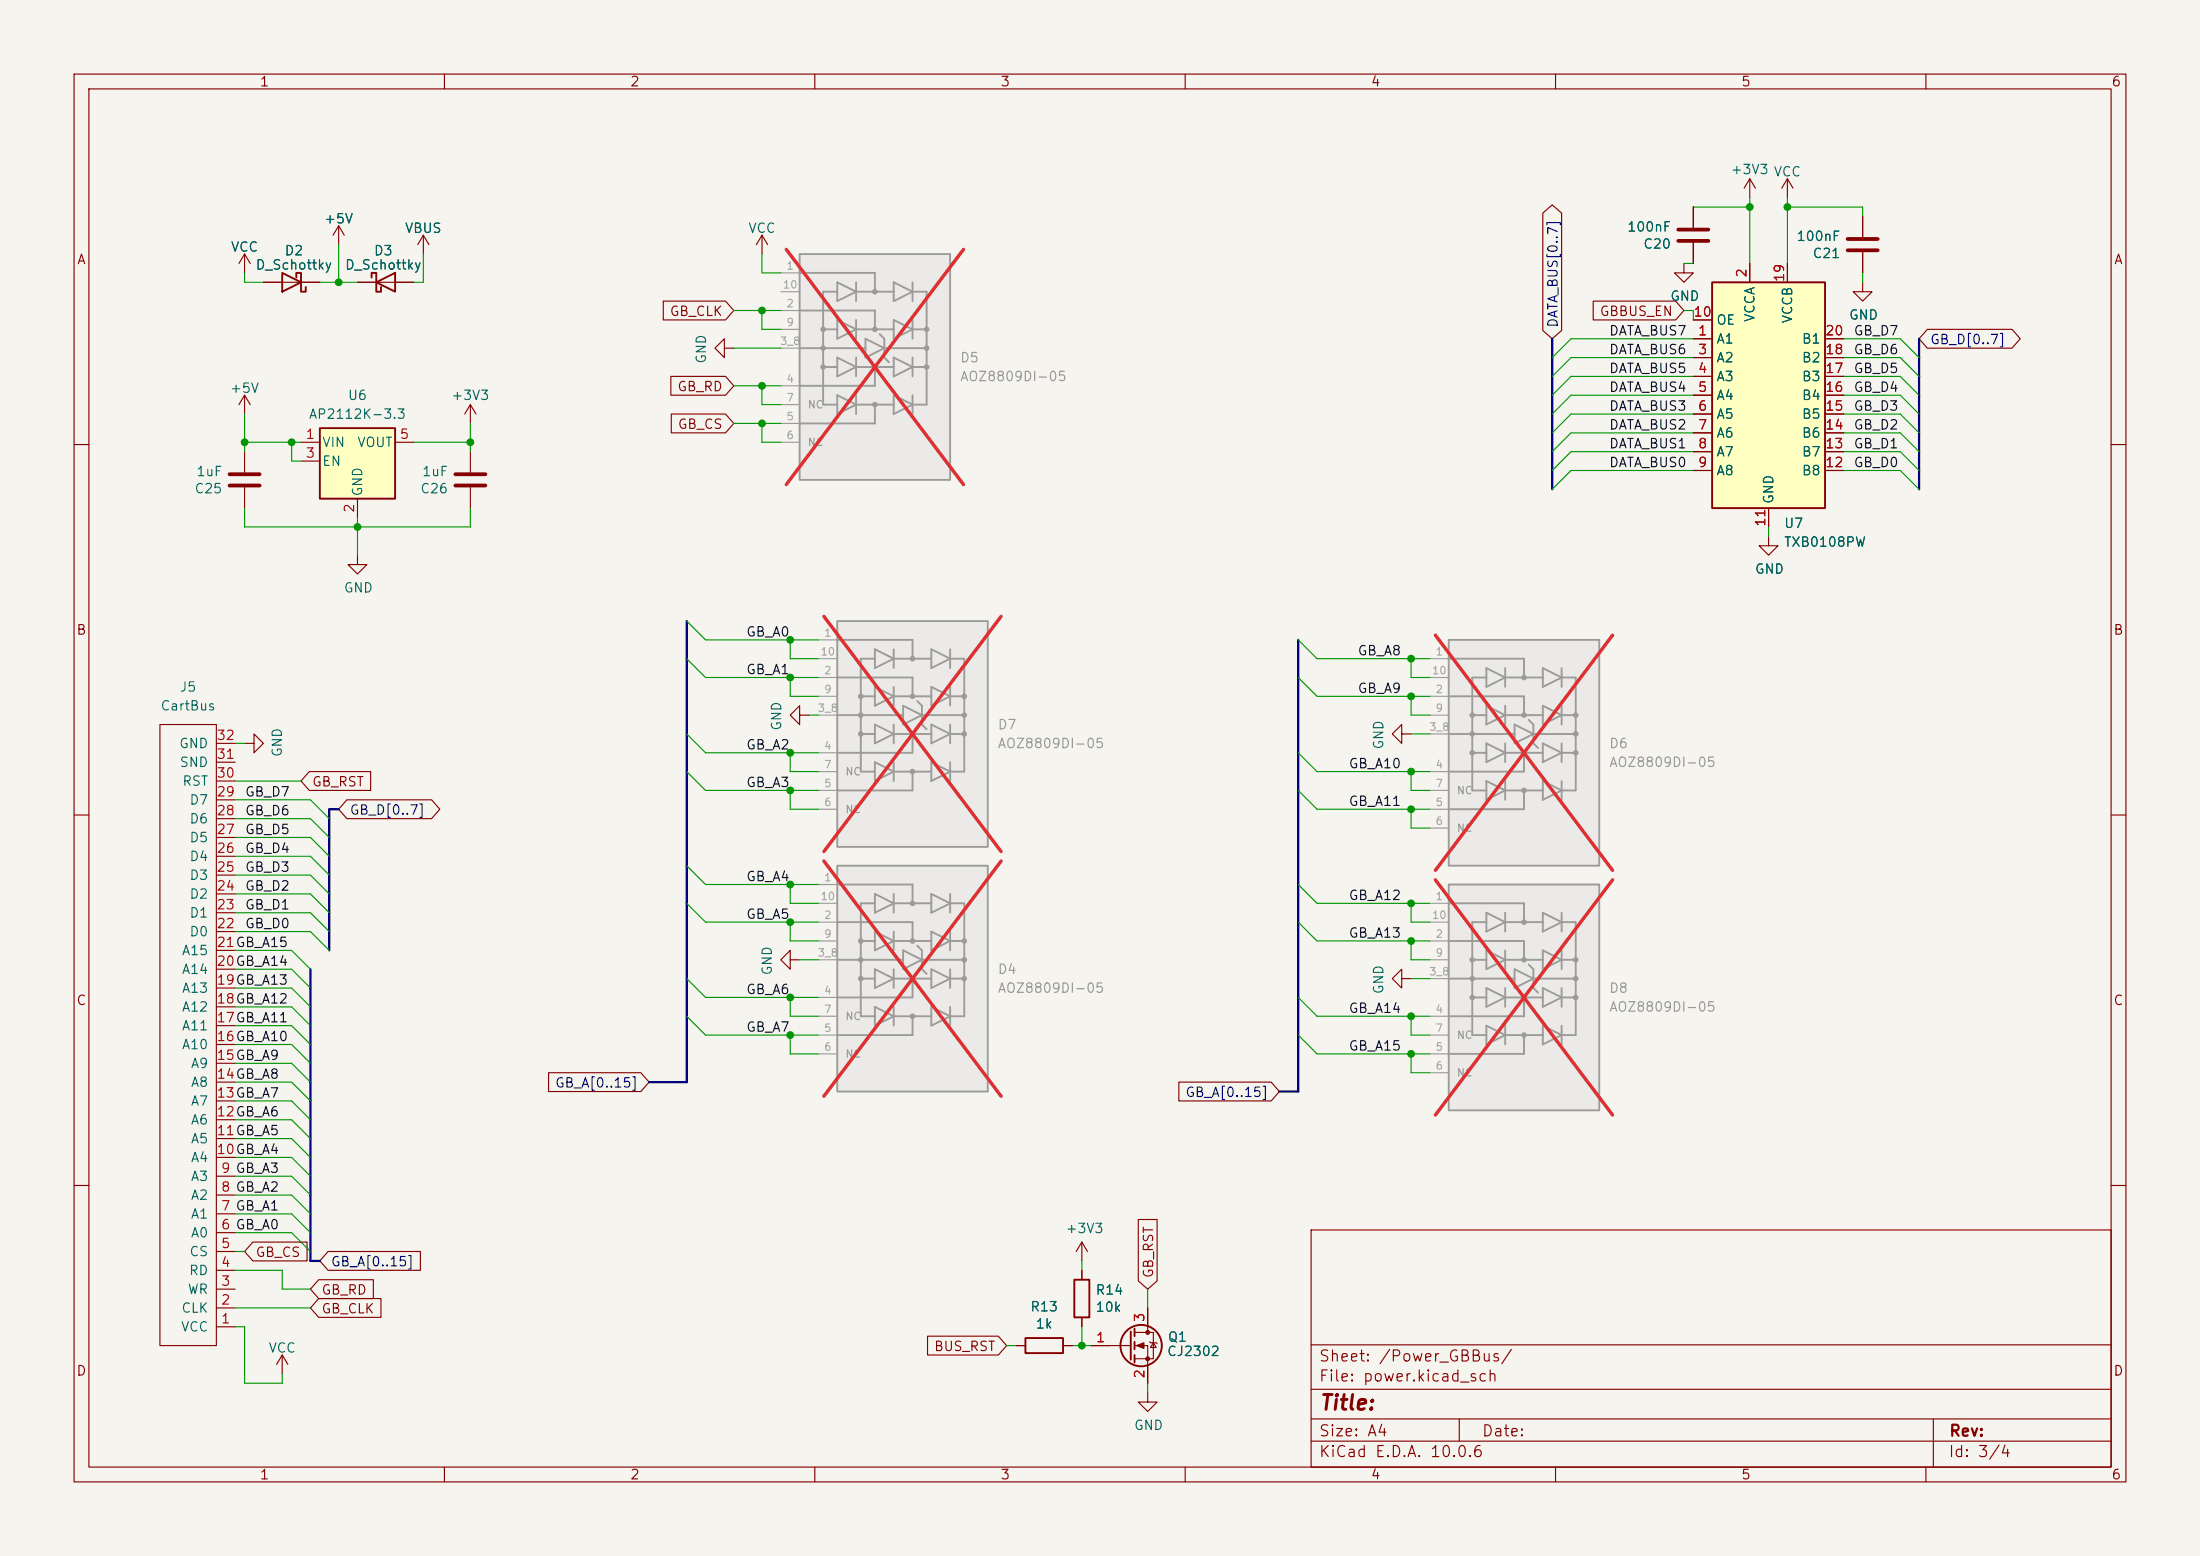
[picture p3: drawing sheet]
<svg xmlns="http://www.w3.org/2000/svg" width="297mm" height="210mm" viewBox="0 0 297 210" stroke-linecap="round" stroke-linejoin="round" font-family="sans-serif">
<path d="M0 0h297v210h-297z" fill="#f5f4ef" stroke="#f5f4ef" stroke-width=".14"/>
<g fill="none" stroke="#840000" stroke-width=".15">
<path d="M10 10h277v190h-277zM12 12h273v186h-273zM60 10v2M110 10v2M160 10v2M210 10v2M260 10v2M10 60h2M285 60h2M10 110h2M285 110h2M10 160h2"/>
<path d="M177 166h108v32h-108zM285 160h2M60 198v2M110 198v2M160 198v2M177 194.5h108M177 191.5h108M177 187.5h108M177 181.5h108M197 191.5v3M210 198v2M260 198v2"/>
<path d="M261 191.5v6.5"/>
</g>
<path d="M113 83.8h20.3v30.5h-20.3z" fill="#ebeae8"/>
<g fill="none" stroke="#9c9b98" stroke-width=".25">
<path d="M113 83.8h20.3v30.5h-20.3zM113 86.4h10.2v2.5M113 91.4h10.2v2.6M113 96.5h8.9M116.2 99.1h1.9M116.2 94h1.9M118.1 88.9h-1.9v15.2h1.9M118.1 87.6l2.5 1.3-2.5 1.3zM118.1 92.7l2.5 1.3-2.5 1.3zM118.1 97.8l2.5 1.3-2.5 1.2zM120.6 88.9h5.1M120.6 99.1h5.1"/>
<path d="M120.6 94h5.1M120.6 87.6v2.6M120.6 92.7v2.6M120.6 97.8v2.5M121.9 95.3l2.6 1.2-2.6 1.3zM123.2 99.1v2.5h-10.2M123.8 94.6l.7 .7v2.5l.6 .6M124.5 96.5h5.7M125.7 87.6l2.6 1.3-2.6 1.3zM125.7 92.7l2.6 1.3-2.6 1.3zM125.7 97.8l2.6 1.3-2.6 1.2zM128.3 88.9h1.9v15.2h-1.9"/>
<path d="M128.3 99.1h1.9M128.3 94h1.9M128.3 87.6v2.6M128.3 92.7v2.6M128.3 97.8v2.5M118.1 102.9l2.5 1.2-2.5 1.3zM120.6 104.1h5.1M120.6 102.9v2.5M123.2 104.1v2.6h-10.2M125.7 102.9l2.6 1.2-2.6 1.3zM128.3 102.9v2.5"/>
</g>
<g fill="none" stroke="#9c9b98" stroke-width=".38">
<circle cx="116.2" cy="94" r=".19"/>
<circle cx="116.2" cy="99.1" r=".19"/>
<circle cx="116.2" cy="96.5" r=".19"/>
<circle cx="123.2" cy="94" r=".19"/>
<circle cx="123.2" cy="99.1" r=".19"/>
<circle cx="123.2" cy="88.9" r=".19"/>
<circle cx="130.2" cy="99.1" r=".19"/>
<circle cx="130.2" cy="94" r=".19"/>
<circle cx="130.2" cy="96.5" r=".19"/>
<circle cx="123.2" cy="104.1" r=".19"/>
</g>
<path d="M110.5 86.4h2.5M110.5 91.4h2.5M110.5 96.5h2.5M110.5 94h2.5M110.5 88.9h2.5M110.5 101.6h2.5M110.5 106.7h2.5M110.5 109.2h2.5M110.5 104.1h2.5" fill="none" stroke="#9c9b98" stroke-width=".15"/>
<path d="M111.2 83.2l24 31.7M135.2 83.2l-24 31.7" fill="none" stroke="#e12e31" stroke-width=".46"/>
<path d="M241.3 24.1l-.8 1.3M241.3 24.1l.8 1.3M241.3 24.1v2.6M238.8 72.4v1.3h1.2l-1.2 1.2-1.3-1.2h1.3M189.2 132.1v-1.3l-1.2 1.3 1.2 1.3v-1.3h1.3" fill="none" stroke="#840000" stroke-width=".15"/>
<path d="M231.1 38.1h15.3v30.5h-15.3z" fill="#ffffc2"/>
<path d="M38.1 36.8l2.5 1.3-2.5 1.3zM40 37.5v-.7h.6v2.6h.7v-.7M231.1 38.1h15.3v30.5h-15.3z" fill="none" stroke="#840000" stroke-width=".25"/>
<g fill="none" stroke="#840000" stroke-width=".15">
<path d="M33 34.3v2.5M33 34.3l-.7 1.3M33 34.3l.8 1.3M35.6 38.1h7.6M236.2 35.6v2.5M241.3 35.6v2.5M228.6 45.7h2.5M228.6 48.3h2.5M228.6 50.8h2.5M228.6 53.3h2.5M228.6 55.9h2.5M228.6 58.4h2.5"/>
<path d="M228.6 43.2h2.5M246.4 45.7h2.5M246.4 48.3h2.5M246.4 50.8h2.5M246.4 53.3h2.5M246.4 55.9h2.5M246.4 58.4h2.5M33 61v2.8M33 65.8v2.8M228.6 61h2.5M228.6 63.5h2.5M238.8 68.6v2.5"/>
<path d="M246.4 61h2.5M246.4 63.5h2.5M21.6 97.8h7.6v83.8h-7.6zM29.2 118.1h2.5M29.2 115.6h2.5M29.2 113h2.5M29.2 110.5h2.5M29.2 108h2.5M29.2 105.4h2.5M29.2 102.9h2.5M29.2 100.3h2.5M33 100.3h1.3v-1.2l1.3 1.2-1.3 1.3v-1.3"/>
<path d="M29.2 138.4h2.5M29.2 135.9h2.5M29.2 133.4h2.5M29.2 130.8h2.5M29.2 128.3h2.5M29.2 125.7h2.5M29.2 123.2h2.5M29.2 120.7h2.5M29.2 158.8h2.5M29.2 156.2h2.5M29.2 153.7h2.5M29.2 151.1h2.5"/>
<path d="M29.2 148.6h2.5M29.2 146.1h2.5M29.2 143.5h2.5M29.2 141h2.5M29.2 179.1h2.5M29.2 176.5h2.5M29.2 174h2.5M29.2 171.5h2.5M29.2 168.9h2.5M29.2 166.4h2.5M29.2 163.8h2.5M29.2 161.3h2.5"/>
</g>
<path d="M31 65.5h4.1M31 64h4.1" fill="none" stroke="#840000" stroke-width=".51"/>
<path d="M43.2 57.8h10.1v9.5h-10.1z" fill="#ffffc2"/>
<g fill="none" stroke="#840000" stroke-width=".25">
<path d="M43.2 57.8h10.1v9.5h-10.1zM145 172.7h2.1v5.1h-2.1zM152.7 179.7v3.8M153.2 179.3v1M138.4 180.6h5.1v2h-5.1zM153.2 181.1v1M153.2 182.9v1"/>
<circle cx="154.1" cy="181.6" r="2.79"/>
</g>
<g fill="none" stroke="#840000" stroke-width=".15">
<path d="M236.2 24.1l-.7 1.3M236.2 24.1l.8 1.3M236.2 24.1v2.6M251.5 38.1v1.3h1.2l-1.2 1.2-1.3-1.2h1.3M251.5 29.2v2.8M251.5 34v2.8M33 53.3l-.7 1.3M33 53.3l.8 1.3M33 53.3v2.6M40.6 59.7h2.6M53.3 59.7h2.6M63.5 54.6v2.6"/>
<path d="M63.5 54.6l-.8 1.3M63.5 54.6l.8 1.3M40.6 62.2h2.6M48.3 67.3v2.6M63.5 61v2.8M63.5 65.8v2.8M107.9 96.5v-1.2l-1.2 1.2 1.2 1.3v-1.3h1.3M189.2 99.1v-1.3l-1.2 1.3 1.2 1.2v-1.2h1.3M106.7 129.5v-1.2l-1.3 1.2 1.3 1.3v-1.3h1.2M146 167.6v2.6M146 171.5v1.2M146 177.8v1.3"/>
<path d="M146 167.6l-.7 1.3M146 167.6l.8 1.3M153.2 179.8h2.5v3.6h-2.5M154.9 176.5v3.3M38.1 182.9l-.8 1.3M38.1 182.9l.8 1.3M38.1 182.9v2.5M137.2 181.6h1.2M143.5 181.6h1.3M147.3 181.6h5.4M153.2 181.6h1.7v5.1M154.9 188v1.2h1.3l-1.3 1.3-1.2-1.3h1.2"/>
<path d="M155.2 181.1l.1 .1h.8l.1 .2M155.7 181.2l.4 .7h-.8z"/>
</g>
<path d="M249.4 33.8h4.1M249.4 32.3h4.1M61.5 65.5h4M61.5 64h4" fill="none" stroke="#840000" stroke-width=".51"/>
<g fill="#840000" stroke="#840000" stroke-width=".15">
<path d="M153.4 181.6l1-.4v.8z"/>
<circle cx="154.9" cy="179.8" r=".25"/>
<circle cx="154.9" cy="183.4" r=".25"/>
</g>
<path d="M113 116.8h20.3v30.5h-20.3z" fill="#ebeae8"/>
<g fill="none" stroke="#9c9b98" stroke-width=".25">
<path d="M113 116.8h20.3v30.5h-20.3zM113 119.4h10.2v2.5M113 124.5h10.2v2.5M113 129.5h8.9M116.2 132.1h1.9M116.2 127h1.9M118.1 121.9h-1.9v15.3h1.9M118.1 120.7l2.5 1.2-2.5 1.3zM118.1 125.7l2.5 1.3-2.5 1.3zM118.1 130.8l2.5 1.3-2.5 1.3zM118.1 135.9l2.5 1.3-2.5 1.2zM120.6 121.9h5.1"/>
<path d="M120.6 132.1h5.1M120.6 137.2h5.1M120.6 127h5.1M120.6 120.7v2.5M120.6 125.7v2.6M120.6 130.8v2.6M120.6 135.9v2.5M121.9 128.3l2.6 1.2-2.6 1.3zM123.2 132.1v2.5h-10.2M123.2 137.2v2.5h-10.2M123.8 127.6l.7 .7v2.5l.6 .6M124.5 129.5h5.7"/>
<path d="M125.7 120.7l2.6 1.2-2.6 1.3zM125.7 125.7l2.6 1.3-2.6 1.3zM125.7 130.8l2.6 1.3-2.6 1.3zM125.7 135.9l2.6 1.3-2.6 1.2zM128.3 121.9h1.9v15.3h-1.9M128.3 132.1h1.9M128.3 127h1.9M128.3 120.7v2.5M128.3 125.7v2.6M128.3 130.8v2.6M128.3 135.9v2.5"/>
</g>
<g fill="none" stroke="#9c9b98" stroke-width=".38">
<circle cx="116.2" cy="129.5" r=".19"/>
<circle cx="116.2" cy="127" r=".19"/>
<circle cx="116.2" cy="132.1" r=".19"/>
<circle cx="123.2" cy="121.9" r=".19"/>
<circle cx="123.2" cy="127" r=".19"/>
<circle cx="123.2" cy="132.1" r=".19"/>
<circle cx="123.2" cy="137.2" r=".19"/>
<circle cx="130.2" cy="129.5" r=".19"/>
<circle cx="130.2" cy="132.1" r=".19"/>
<circle cx="130.2" cy="127" r=".19"/>
</g>
<path d="M110.5 119.4h2.5M110.5 124.5h2.5M110.5 129.5h2.5M110.5 134.6h2.5M110.5 139.7h2.5M110.5 137.2h2.5M110.5 127h2.5M110.5 121.9h2.5M110.5 142.2h2.5" fill="none" stroke="#9c9b98" stroke-width=".15"/>
<path d="M111.2 116.2l24 31.7M135.2 116.2l-24 31.7" fill="none" stroke="#e12e31" stroke-width=".46"/>
<path d="M195.6 119.4h20.3v30.5h-20.3z" fill="#ebeae8"/>
<g fill="none" stroke="#9c9b98" stroke-width=".25">
<path d="M195.6 119.4h20.3v30.5h-20.3zM195.6 121.9h10.1v2.6M195.6 127h10.1v2.5M195.6 132.1h8.9M198.8 134.6h1.9M198.8 129.5h1.9M200.7 124.5h-1.9v15.2h1.9M200.7 123.2l2.5 1.3-2.5 1.2zM200.7 128.3l2.5 1.2-2.5 1.3zM200.7 133.4l2.5 1.2-2.5 1.3zM200.7 138.4l2.5 1.3-2.5 1.3zM203.2 124.5h5.1"/>
<path d="M203.2 134.6h5.1M203.2 139.7h5.1M203.2 129.5h5.1M203.2 123.2v2.5M203.2 128.3v2.5M203.2 133.4v2.5M203.2 138.4v2.6M204.5 130.8l2.5 1.3-2.5 1.3zM205.7 134.6v2.6h-10.1M205.7 139.7v2.5h-10.1M206.4 130.2l.6 .6v2.6l.6 .6M207 132.1h5.7"/>
<path d="M208.3 123.2l2.5 1.3-2.5 1.2zM208.3 128.3l2.5 1.2-2.5 1.3zM208.3 133.4l2.5 1.2-2.5 1.3zM208.3 138.4l2.5 1.3-2.5 1.3zM210.8 124.5h1.9v15.2h-1.9M210.8 134.6h1.9M210.8 129.5h1.9M210.8 123.2v2.5M210.8 128.3v2.5M210.8 133.4v2.5M210.8 138.4v2.6"/>
</g>
<g fill="none" stroke="#9c9b98" stroke-width=".38">
<circle cx="198.8" cy="132.1" r=".19"/>
<circle cx="198.8" cy="134.6" r=".19"/>
<circle cx="198.8" cy="129.5" r=".19"/>
<circle cx="205.7" cy="124.5" r=".19"/>
<circle cx="205.7" cy="129.5" r=".19"/>
<circle cx="205.7" cy="134.6" r=".19"/>
<circle cx="205.7" cy="139.7" r=".19"/>
<circle cx="212.7" cy="134.6" r=".19"/>
<circle cx="212.7" cy="129.5" r=".19"/>
<circle cx="212.7" cy="132.1" r=".19"/>
</g>
<path d="M193 121.9h2.6M193 127h2.6M193 132.1h2.6M193 137.2h2.6M193 139.7h2.6M193 129.5h2.6M193 124.5h2.6M193 142.2h2.6M193 144.8h2.6" fill="none" stroke="#9c9b98" stroke-width=".15"/>
<path d="M193.8 118.8l23.9 31.7M217.7 118.8l-23.9 31.7" fill="none" stroke="#e12e31" stroke-width=".46"/>
<path d="M195.6 86.4h20.3v30.4h-20.3z" fill="#ebeae8"/>
<g fill="none" stroke="#9c9b98" stroke-width=".25">
<path d="M195.6 86.4h20.3v30.4h-20.3zM195.6 88.9h10.1v2.5M195.6 94h10.1v2.5M195.6 99.1h8.9M198.8 96.5h1.9M200.7 91.4h-1.9v15.3h1.9M200.7 90.2l2.5 1.2-2.5 1.3zM200.7 95.3l2.5 1.2-2.5 1.3zM203.2 91.4h5.1M203.2 96.5h5.1M203.2 90.2v2.5M203.2 95.3v2.5"/>
<path d="M204.5 97.8l2.5 1.3-2.5 1.2zM206.4 97.2l.6 .6v2.5l.6 .7M207 99.1h5.7M208.3 90.2l2.5 1.2-2.5 1.3zM208.3 95.3l2.5 1.2-2.5 1.3zM210.8 91.4h1.9v15.3h-1.9M210.8 96.5h1.9M210.8 90.2v2.5M210.8 95.3v2.5M198.8 101.6h1.9M200.7 100.3l2.5 1.3-2.5 1.3zM200.7 105.4l2.5 1.3-2.5 1.3z"/>
<path d="M203.2 101.6h5.1M203.2 106.7h5.1M203.2 100.3v2.6M203.2 105.4v2.6M205.7 101.6v2.5h-10.1M205.7 106.7v2.5h-10.1M208.3 100.3l2.5 1.3-2.5 1.3zM208.3 105.4l2.5 1.3-2.5 1.3zM210.8 101.6h1.9M210.8 100.3v2.6M210.8 105.4v2.6"/>
</g>
<g fill="none" stroke="#9c9b98" stroke-width=".38">
<circle cx="198.8" cy="96.5" r=".19"/>
<circle cx="198.8" cy="99.1" r=".19"/>
<circle cx="205.7" cy="96.5" r=".19"/>
<circle cx="205.7" cy="91.4" r=".19"/>
<circle cx="212.7" cy="96.5" r=".19"/>
<circle cx="212.7" cy="99.1" r=".19"/>
<circle cx="198.8" cy="101.6" r=".19"/>
<circle cx="205.7" cy="106.7" r=".19"/>
<circle cx="205.7" cy="101.6" r=".19"/>
<circle cx="212.7" cy="101.6" r=".19"/>
</g>
<path d="M193 88.9h2.6M193 94h2.6M193 99.1h2.6M193 96.5h2.6M193 91.4h2.6M193 104.1h2.6M193 109.2h2.6M193 111.8h2.6M193 106.7h2.6" fill="none" stroke="#9c9b98" stroke-width=".15"/>
<path d="M193.8 85.7l23.9 31.8M217.7 85.7l-23.9 31.8" fill="none" stroke="#e12e31" stroke-width=".46"/>
<g fill="none" stroke="#840000" stroke-width=".15">
<path d="M45.7 30.5l-.7 1.3M45.7 30.5l.8 1.3M45.7 30.5v2.5M48.3 38.1h7.6M57.1 31.8l-.7 1.2M57.1 31.8l.8 1.2M57.1 31.8v2.5M102.9 31.8l-.8 1.2M102.9 31.8l.7 1.2M102.9 31.8v2.5M227.3 35.6v1.2h1.3l-1.3 1.3-1.2-1.3h1.2M228.6 27.9v2.8"/>
<path d="M228.6 32.8v2.8M97.8 47v-1.3l-1.3 1.3 1.3 1.3v-1.3h1.3M48.3 74.9v1.3h1.2l-1.2 1.3-1.3-1.3h1.3"/>
</g>
<path d="M50.2 37.5v-.7h.6v2.6h.6v-.7M50.8 38.1l2.5-1.3v2.6z" fill="none" stroke="#840000" stroke-width=".25"/>
<path d="M226.6 32.5h4M226.6 31h4" fill="none" stroke="#840000" stroke-width=".51"/>
<path d="M107.9 34.3h20.4v30.5h-20.4z" fill="#ebeae8"/>
<g fill="none" stroke="#9c9b98" stroke-width=".25">
<path d="M107.9 34.3h20.4v30.5h-20.4zM107.9 36.8h10.2v2.6M113 39.4h-1.9v15.2h1.9M113 38.1l2.6 1.3-2.6 1.2zM115.6 39.4h5M115.6 38.1v2.5M120.6 38.1l2.6 1.3-2.6 1.2zM123.2 39.4h1.9v15.2h-1.9M123.2 38.1v2.5M107.9 41.9h10.2v2.6M107.9 47h8.9M111.1 49.5h1.9"/>
<path d="M111.1 44.5h1.9M113 43.2l2.6 1.3-2.6 1.2zM113 48.3l2.6 1.2-2.6 1.3zM113 53.3l2.6 1.3-2.6 1.3zM115.6 49.5h5M115.6 54.6h5M115.6 44.5h5M115.6 43.2v2.5M115.6 48.3v2.5M115.6 53.3v2.6M116.8 45.7l2.6 1.3-2.6 1.3zM118.1 49.5v2.6h-10.2"/>
<path d="M118.1 54.6v2.6h-10.2M118.7 45.1l.7 .6v2.6l.6 .6M119.4 47h5.7M120.6 43.2l2.6 1.3-2.6 1.2zM120.6 48.3l2.6 1.2-2.6 1.3zM120.6 53.3l2.6 1.3-2.6 1.3zM123.2 49.5h1.9M123.2 44.5h1.9M123.2 43.2v2.5M123.2 48.3v2.5M123.2 53.3v2.6"/>
</g>
<g fill="none" stroke="#9c9b98" stroke-width=".38">
<circle cx="118.1" cy="39.4" r=".19"/>
<circle cx="111.1" cy="44.4" r=".19"/>
<circle cx="111.1" cy="47" r=".19"/>
<circle cx="111.1" cy="49.5" r=".19"/>
<circle cx="118.1" cy="49.5" r=".19"/>
<circle cx="118.1" cy="54.6" r=".19"/>
<circle cx="118.1" cy="44.4" r=".19"/>
<circle cx="125.1" cy="49.5" r=".19"/>
<circle cx="125.1" cy="44.4" r=".19"/>
<circle cx="125.1" cy="47" r=".19"/>
</g>
<path d="M105.4 36.8h2.5M105.4 39.4h2.5M105.4 41.9h2.5M105.4 47h2.5M105.4 52.1h2.5M105.4 57.2h2.5M105.4 59.7h2.5M105.4 54.6h2.5M105.4 44.5h2.5" fill="none" stroke="#9c9b98" stroke-width=".15"/>
<path d="M106.1 33.7l24 31.7M130.1 33.7l-24 31.7" fill="none" stroke="#e12e31" stroke-width=".46"/>
<g fill="none" stroke="#840000" stroke-width=".15">
<path d="M35.6 38.1h2.5M40.6 38.1h2.6M48.3 38.1h2.5M53.3 38.1h2.6M208.3 28.8l1.2-1.2 1.3 1.2v15.8l-1.3 1.1-1.2-1.1zM228.6 27.9v2.8M228.6 32.8v2.8M236.2 35.6v2.5M241.3 35.6v2.5M251.5 29.2v2.8M251.5 34v2.8M89.5 40.6h8.4l1.2 1.3-1.2 1.3h-8.4z"/>
<path d="M90.6 50.8h7.3l1.2 1.3-1.2 1.2h-7.3zM90.6 55.9h7.3l1.2 1.3-1.2 1.2h-7.3zM215.1 40.6h11.1l1.1 1.3-1.1 1.3h-11.1zM228.6 45.7h2.5M228.6 48.3h2.5M228.6 50.8h2.5M228.6 53.3h2.5M228.6 55.9h2.5M228.6 58.4h2.5M228.6 43.2h2.5M246.4 45.7h2.5M246.4 48.3h2.5"/>
<path d="M246.4 50.8h2.5M246.4 53.3h2.5M246.4 55.9h2.5M246.4 58.4h2.5M260.2 44.4h11.4l1.1 1.3-1.1 1.3h-11.4l-1.1-1.3zM228.6 61h2.5M228.6 63.5h2.5M238.8 68.6v2.5M246.4 61h2.5M246.4 63.5h2.5M41.8 104.1h8.2v2.6h-8.2l-1.2-1.3zM46.8 107.9h11.5l1.1 1.3-1.1 1.3h-11.5l-1.1-1.3z"/>
<path d="M74.1 144.8h12.4l1.1 1.3-1.1 1.2h-12.4zM159.1 146h12.5l1.1 1.3-1.1 1.3h-12.5zM34.1 167.6h7.4v2.6h-7.4l-1.1-1.3zM43 175.3h8.4v2.5h-8.4l-1.1-1.3zM43 172.7h7.4v2.6h-7.4l-1.1-1.3zM44.3 168.9h12.5v2.6h-12.5l-1.1-1.3zM146 171.5v1.2M146 177.8v1.3M153.7 164.6h2.5v8.3l-1.3 1.1-1.2-1.1zM154.9 176.5v2.6M125.2 180.3h9.6l1.1 1.3-1.1 1.3h-9.6zM137.2 181.6h1.2"/>
<path d="M143.5 181.6h1.3M147.3 181.6h2.6M154.9 184.2v2.5"/>
</g>
<path d="M209.5 45.7v20.3M259.1 45.7v20.3M92.7 83.8v62.3h-5.1M175.3 86.4v60.9h-2.6M45.7 109.2h-1.3v19.1M41.9 130.8v39.4h1.3" fill="none" stroke="#000084" stroke-width=".3"/>
<g fill="none" stroke="#009600" stroke-width=".15">
<path d="M33 36.8v1.3h2.6M43.2 38.1h5.1M45.7 33v5.1M57.1 34.3v3.8h-1.2M102.9 34.3v2.5h2.5M227.3 35.6h1.3M228.6 27.9h7.6M236.2 26.7v8.9M241.3 26.7v8.9M241.3 27.9h10.2v1.3M251.5 36.8v1.3M33 55.9v5.1"/>
<path d="M33 59.7h7.6M39.4 59.7v2.5h1.2M55.9 59.7h7.6M63.5 57.2v3.8M99.1 57.2h6.3M99.1 47h6.3M99.1 52.1h6.3M99.1 41.9h6.3M102.9 57.2v2.5h2.5M102.9 41.9v2.6h2.5M102.9 52.1v2.5h2.5M227.3 41.9h1.3v1.3"/>
<path d="M228.6 48.3h-16.5l-2.6 2.5M228.6 50.8h-16.5l-2.6 2.5M228.6 45.7h-16.5l-2.6 2.6M228.6 55.9h-16.5l-2.6 2.5M228.6 58.4h-16.5l-2.6 2.6M228.6 53.3h-16.5l-2.6 2.6M248.9 48.3h7.6l2.6 2.5M248.9 50.8h7.6l2.6 2.5M248.9 45.7h7.6l2.6 2.6M248.9 55.9h7.6l2.6 2.5M248.9 58.4h7.6l2.6 2.6M248.9 53.3h7.6l2.6 2.6"/>
<path d="M33 68.6v2.5h30.5v-2.5M48.3 69.9v5M228.6 63.5h-16.5l-2.6 2.5M228.6 61h-16.5l-2.6 2.5M238.8 71.1v1.3M248.9 63.5h7.6l2.6 2.5M248.9 61h7.6l2.6 2.5M92.7 83.8l2.5 2.6h15.3M92.7 88.9l2.5 2.5h15.3M92.7 99.1l2.5 2.5h15.3M106.7 86.4v2.5h3.8M106.7 91.4v2.6h3.8"/>
<path d="M109.2 96.5h1.3M175.3 91.4l2.5 2.6h15.2M175.3 86.4l2.5 2.5h15.2M190.5 88.9v2.5h2.5M190.5 94v2.5h2.5M190.5 99.1h2.5M31.7 118.1h10.2l2.5 2.6M31.7 115.6h10.2l2.5 2.5M31.7 113h10.2l2.5 2.6M31.7 108h10.2l2.5 2.5M31.7 100.3h1.3M31.7 105.4h8.9"/>
<path d="M31.7 110.5h10.2l2.5 2.5M92.7 116.8l2.5 2.6h15.3M92.7 104.1l2.5 2.6h15.3M106.7 101.6v2.5h3.8M106.7 106.7v2.5h3.8M106.7 119.4v2.5h3.8M175.3 106.7l2.5 2.5h15.2M175.3 119.4l2.5 2.5h15.2M175.3 101.6l2.5 2.5h15.2M190.5 104.1v2.6h2.5M190.5 109.2v2.6h2.5M31.7 138.4h7.7l2.5 2.6"/>
<path d="M31.7 120.7h10.2l2.5 2.5M31.7 135.9h7.7l2.5 2.5M31.7 133.4h7.7l2.5 2.5M31.7 123.2h10.2l2.5 2.5M31.7 128.3h7.7l2.5 2.5M31.7 125.7h10.2l2.5 2.6M31.7 130.8h7.7l2.5 2.6M92.7 121.9l2.5 2.6h15.3M92.7 137.2l2.5 2.5h15.3M92.7 132.1l2.5 2.5h15.3M106.7 124.5v2.5h3.8M106.7 134.6v2.6h3.8"/>
<path d="M106.7 139.7v2.5h3.8M107.9 129.5h2.6M175.3 124.5l2.5 2.5h15.2M175.3 134.6l2.5 2.6h15.2M175.3 139.7l2.5 2.5h15.2M190.5 121.9v2.6h2.5M190.5 127v2.5h2.5M190.5 137.2v2.5h2.5M190.5 132.1h2.5M31.7 156.2h7.7l2.5 2.6M31.7 141h7.7l2.5 2.5M31.7 143.5h7.7l2.5 2.6"/>
<path d="M31.7 153.7h7.7l2.5 2.5M31.7 148.6h7.7l2.5 2.5M31.7 151.1h7.7l2.5 2.6M31.7 146.1h7.7l2.5 2.5M31.7 158.8h7.7l2.5 2.5M190.5 142.2v2.6h2.5M31.7 168.9h1.3M31.7 171.5h6.4v2.5h3.8M31.7 179.1h1.3v7.6h5.1v-1.3M31.7 176.5h10.2M31.7 161.3h7.7l2.5 2.5M31.7 163.8h7.7l2.5 2.6"/>
<path d="M31.7 166.4h7.7l2.5 2.5M146 170.2v1.3M146 179.1v2.5M154.9 174v2.5M135.9 181.6h1.3M144.8 181.6h2.5M154.9 186.7v1.3"/>
</g>
<g fill="#009600" stroke="#009600" stroke-width=".14">
<circle cx="106.7" cy="86.4" r=".46"/>
<circle cx="106.7" cy="119.4" r=".46"/>
<circle cx="106.7" cy="106.7" r=".46"/>
<circle cx="106.7" cy="124.5" r=".46"/>
<circle cx="106.7" cy="134.6" r=".46"/>
<circle cx="106.7" cy="139.7" r=".46"/>
<circle cx="106.7" cy="101.6" r=".46"/>
<circle cx="106.7" cy="91.4" r=".46"/>
<circle cx="48.3" cy="71.1" r=".46"/>
<circle cx="45.7" cy="38.1" r=".46"/>
<circle cx="39.4" cy="59.7" r=".46"/>
<circle cx="63.5" cy="59.7" r=".46"/>
<circle cx="33" cy="59.7" r=".46"/>
<circle cx="102.9" cy="57.2" r=".46"/>
<circle cx="102.9" cy="52.1" r=".46"/>
<circle cx="102.9" cy="41.9" r=".46"/>
<circle cx="190.5" cy="104.1" r=".46"/>
<circle cx="190.5" cy="109.2" r=".46"/>
<circle cx="190.5" cy="137.2" r=".46"/>
<circle cx="190.5" cy="121.9" r=".46"/>
<circle cx="190.5" cy="127" r=".46"/>
<circle cx="190.5" cy="94" r=".46"/>
<circle cx="190.5" cy="88.9" r=".46"/>
<circle cx="146" cy="181.6" r=".46"/>
<circle cx="190.5" cy="142.2" r=".46"/>
<circle cx="236.2" cy="27.9" r=".46"/>
<circle cx="241.3" cy="27.9" r=".46"/>
</g>
<text font-size="2" fill="#840000" x="178" y="190.8">Title:</text>
<g font-size="1.5" fill="#840000">
<text x="178" y="184.1">Sheet: /Power_GBBus/</text>
<text x="178" y="186.8">File: power.kicad_sch</text>
<text x="178" y="197">KiCad E.D.A. 10.0.6</text>
<text x="178" y="194.2">Size: A4</text>
<text x="200" y="194.2">Date:</text>
<text x="263" y="197">Id: 3/4</text>
<text x="263" y="194.2">Rev:</text>
</g>
<g font-size="1.3" fill="#840000">
<text x="35" y="12">1</text>
<text x="85" y="12">2</text>
<text x="135" y="12">3</text>
<text x="185" y="12">4</text>
<text x="235" y="12">5</text>
<text x="285" y="12">6</text>
<text x="10.3" y="36">A</text>
<text x="285.3" y="36">A</text>
<text x="90.3" y="43">GB_CLK</text>
<text x="215.9" y="43">GBBUS_EN</text>
<text x="91.4" y="53.1">GB_RD</text>
<text x="91.4" y="58.2">GB_CS</text>
<text x="10.2" y="86">B</text>
<text x="285.2" y="86">B</text>
<text x="42" y="106.5">GB_RST</text>
<text x="10.2" y="136">C</text>
<text x="285.2" y="136">C</text>
<text x="34.4" y="170">GB_CS</text>
<text x="156" y="172.6" transform="rotate(-90 156 172.6)">GB_RST</text>
<text x="43.3" y="177.6">GB_CLK</text>
<text x="43.3" y="175">GB_RD</text>
<text x="10.2" y="186">D</text>
<text x="126" y="182.7">BUS_RST</text>
<text x="285.2" y="186">D</text>
<text x="35" y="200">1</text>
<text x="85" y="200">2</text>
<text x="135" y="200">3</text>
<text x="185" y="200">4</text>
<text x="235" y="200">5</text>
<text x="285" y="200">6</text>
</g>
<g font-size="1.3" fill="#006464">
<text x="233.6" y="23.8">+3V3 VCC</text>
<text x="31.1" y="34.3">VCC</text>
<text x="38.3" y="34.8">D2</text>
<text x="43.7" y="30.5">+5V</text>
<text x="50.4" y="34.8">D3</text>
<text x="54.6" y="31.8">VBUS</text>
<text x="100.9" y="31.8">VCC</text>
<text x="219.6" y="31.6">100nF</text>
<text x="221.8" y="33.9">C20</text>
<text x="242.4" y="32.8">100nF</text>
<text x="244.6" y="35.2">C21</text>
<text x="34.4" y="36.7">D_Schottky</text>
<text x="46.5" y="36.7">D_Schottky</text>
<text x="225.4" y="40.9">GND</text>
<text x="231.6" y="46.7">A1</text>
<text x="231.6" y="44.1">OE</text>
<text x="237.2" y="43.6" transform="rotate(-90 237.2 43.6)">VCCA</text>
<text x="242.3" y="43.7" transform="rotate(-90 242.3 43.7)">VCCB</text>
<text x="243.2" y="46.7">B1</text>
<text x="249.5" y="43.5">GND</text>
<text x="31" y="53.3">+5V</text>
<text x="95.6" y="49.2" transform="rotate(-90 95.6 49.2)">GND</text>
<text x="231.6" y="49.2">A2</text>
<text x="231.6" y="51.8">A3</text>
<text x="243.2" y="51.8">B3</text>
<text x="243.2" y="49.2">B2</text>
<text x="41.6" y="56.8">AP2112K-3.3</text>
<text x="46.9" y="54.3">U6</text>
<text x="60.8" y="54.3">+3V3</text>
<text x="231.6" y="54.3">A4</text>
<text x="231.6" y="56.8">A5</text>
<text x="231.6" y="59.4">A6</text>
<text x="243.2" y="59.4">B6</text>
<text x="243.2" y="56.8">B5</text>
<text x="243.2" y="54.3">B4</text>
<text x="26.4" y="64.6">1uF</text>
<text x="43.4" y="60.7">VIN</text>
<text x="43.4" y="63.2">EN</text>
<text x="48.1" y="60.7">VOUT</text>
<text x="56.9" y="64.6">1uF</text>
<text x="231.6" y="61.9">A7</text>
<text x="231.6" y="64.5">A8</text>
<text x="243.2" y="64.5">B8</text>
<text x="243.2" y="61.9">B7</text>
<text x="26.2" y="66.9">C25</text>
<text x="49.2" y="67.1" transform="rotate(-90 49.2 67.1)">GND</text>
<text x="56.7" y="66.9">C26</text>
<text x="239.7" y="68.1" transform="rotate(-90 239.7 68.1)">GND</text>
<text x="240.8" y="71.6">U7</text>
<text x="236.8" y="77.7">GND</text>
<text x="240.8" y="74.1">TXB0108PW</text>
<text x="46.3" y="80.3">GND</text>
<text x="24.2" y="93.7">J5</text>
<text x="21.6" y="96.2">CartBus</text>
<text x="24.1" y="101.3">GND</text>
<text x="105.8" y="98.7" transform="rotate(-90 105.8 98.7)">GND</text>
<text x="187.1" y="101.2" transform="rotate(-90 187.1 101.2)">GND</text>
<text x="24.2" y="103.8">SND</text>
<text x="24.5" y="106.4">RST</text>
<text x="38.4" y="102.3" transform="rotate(-90 38.4 102.3)">GND</text>
<text x="25.5" y="114">D5</text>
<text x="25.5" y="111.5">D6</text>
<text x="25.5" y="108.9">D7</text>
<text x="25.5" y="119.1">D3</text>
<text x="25.5" y="116.5">D4</text>
<text x="25.5" y="124.2">D1</text>
<text x="25.5" y="121.6">D2</text>
<text x="24.5" y="131.8">A14</text>
<text x="24.5" y="129.2">A15</text>
<text x="25.5" y="126.7">D0</text>
<text x="104.5" y="131.7" transform="rotate(-90 104.5 131.7)">GND</text>
<text x="24.5" y="136.9">A12</text>
<text x="24.5" y="134.3">A13</text>
<text x="187.1" y="134.3" transform="rotate(-90 187.1 134.3)">GND</text>
<text x="24.5" y="141.9">A10</text>
<text x="24.5" y="139.4">A11</text>
<text x="25.7" y="149.6">A7</text>
<text x="25.7" y="147">A8</text>
<text x="25.7" y="144.5">A9</text>
<text x="25.7" y="154.6">A5</text>
<text x="25.7" y="152.1">A6</text>
<text x="25.7" y="159.7">A3</text>
<text x="25.7" y="157.2">A4</text>
<text x="25.7" y="167.3">A0</text>
<text x="25.7" y="164.8">A1</text>
<text x="25.7" y="162.3">A2</text>
<text x="143.8" y="166.7">+3V3</text>
<text x="25.4" y="172.4">RD</text>
<text x="25.5" y="169.9">CS</text>
<text x="24.4" y="177.5">CLK</text>
<text x="25.2" y="175">WR</text>
<text x="139" y="177.3">R13</text>
<text x="139.7" y="179.6">1k</text>
<text x="147.8" y="175.1">R14</text>
<text x="147.8" y="177.4">10k</text>
<text x="24.3" y="180">VCC</text>
<text x="36.2" y="182.9">VCC</text>
<text x="157.5" y="183.3">CJ2302</text>
<text x="157.6" y="181.4">Q1</text>
<text x="153" y="193.3">GND</text>
</g>
<g font-size="1.3" fill="#a90000">
<text x="236.1" y="37.6" transform="rotate(-90 236.1 37.6)">2</text>
<text x="241.2" y="38.2" transform="rotate(-90 241.2 38.2)">19</text>
<text x="228.5" y="43">10</text>
<text x="229.1" y="45.6">1</text>
<text x="246.3" y="45.6">20</text>
<text x="229.1" y="48.1">3</text>
<text x="229.1" y="50.7">4</text>
<text x="229.1" y="53.2">5</text>
<text x="246.3" y="53.2">16</text>
<text x="246.3" y="50.7">17</text>
<text x="246.3" y="48.1">18</text>
<text x="41.2" y="59.6">1</text>
<text x="53.9" y="59.6">5</text>
<text x="229.1" y="55.7">6</text>
<text x="229.1" y="58.3">7</text>
<text x="246.3" y="58.3">14</text>
<text x="246.3" y="55.7">15</text>
<text x="41.2" y="62.1">3</text>
<text x="229.1" y="60.8">8</text>
<text x="229.1" y="63.4">9</text>
<text x="246.3" y="63.4">12</text>
<text x="246.3" y="60.8">13</text>
<text x="48.1" y="69.3" transform="rotate(-90 48.1 69.3)">2</text>
<text x="238.6" y="71.2" transform="rotate(-90 238.6 71.2)">11</text>
<text x="29.1" y="100.2">32</text>
<text x="29.1" y="107.8">29</text>
<text x="29.1" y="105.3">30</text>
<text x="29.1" y="102.7">31</text>
<text x="29.1" y="112.9">27</text>
<text x="29.1" y="110.4">28</text>
<text x="29.1" y="118">25</text>
<text x="29.1" y="115.4">26</text>
<text x="29.1" y="125.6">22</text>
<text x="29.1" y="123.1">23</text>
<text x="29.1" y="120.5">24</text>
<text x="29.1" y="130.7">20GB_A14</text>
<text x="29.1" y="128.1">21GB_A15</text>
<text x="29.1" y="135.8">18GB_A12</text>
<text x="29.1" y="133.2">19GB_A13</text>
<text x="29.1" y="143.4">15GB_A9</text>
<text x="29.1" y="140.8">16GB_A10</text>
<text x="29.1" y="138.3">17GB_A11</text>
<text x="29.1" y="148.5">13GB_A7</text>
<text x="29.1" y="145.9">14GB_A8</text>
<text x="29.1" y="153.5">11GB_A5</text>
<text x="29.1" y="151">12GB_A6</text>
<text x="29.1" y="156.1">10GB_A4</text>
<text x="29.7" y="161.2">8 GB_A2</text>
<text x="29.7" y="158.6">9 GB_A3</text>
<text x="29.7" y="166.2">6 GB_A0</text>
<text x="29.7" y="163.7">7 GB_A1</text>
<text x="29.7" y="173.9">3</text>
<text x="29.7" y="171.3">4</text>
<text x="29.7" y="168.8">5</text>
<text x="29.7" y="178.9">1</text>
<text x="29.7" y="176.4">2</text>
<text x="154.8" y="178.5" transform="rotate(-90 154.8 178.5)">3</text>
<text x="147.9" y="181.5">1</text>
<text x="154.8" y="186.2" transform="rotate(-90 154.8 186.2)">2</text>
</g>
<g font-size="1.3" fill="#000084">
<text x="210.6" y="44.3" transform="rotate(-90 210.6 44.3)">DATA_BUS[0..7]</text>
<text x="260.5" y="46.8">GB_D[0..7]</text>
<text x="47.1" y="110.3">GB_D[0..7]</text>
<text x="74.8" y="147.1">GB_A[0..15]</text>
<text x="159.9" y="148.4">GB_A[0..15]</text>
<text x="44.6" y="171.2">GB_A[0..15]</text>
</g>
<g font-size="1.3" fill="#0f0f0f">
<text x="217.1" y="45.6">DATA_BUS7</text>
<text x="250.2" y="45.6">GB_D7</text>
<text x="217.1" y="50.7">DATA_BUS5</text>
<text x="217.1" y="48.1">DATA_BUS6</text>
<text x="217.1" y="53.2">DATA_BUS4</text>
<text x="250.2" y="50.7">GB_D5</text>
<text x="250.2" y="53.2">GB_D4</text>
<text x="250.2" y="48.1">GB_D6</text>
<text x="217.1" y="55.8">DATA_BUS3</text>
<text x="217.1" y="58.3">DATA_BUS2</text>
<text x="250.2" y="55.8">GB_D3</text>
<text x="250.2" y="58.3">GB_D2</text>
<text x="217.1" y="63.4">DATA_BUS0</text>
<text x="217.1" y="60.8">DATA_BUS1</text>
<text x="250.2" y="63.4">GB_D0</text>
<text x="250.2" y="60.8">GB_D1</text>
<text x="100.6" y="86.2">GB_A0</text>
<text x="183.2" y="88.8">GB_A8</text>
<text x="100.6" y="91.3">GB_A1</text>
<text x="183.2" y="93.9">GB_A9</text>
<text x="100.6" y="101.5">GB_A2</text>
<text x="33" y="107.8">GB_D7</text>
<text x="100.6" y="106.6">GB_A3</text>
<text x="182" y="104">GB_A10</text>
<text x="33" y="110.4">GB_D6</text>
<text x="33" y="112.9">GB_D5</text>
<text x="182" y="109.1">GB_A11</text>
<text x="33" y="118">GB_D3</text>
<text x="33" y="115.4">GB_D4</text>
<text x="100.6" y="119.3">GB_A4</text>
<text x="33" y="125.6">GB_D0</text>
<text x="33" y="123.1">GB_D1</text>
<text x="33" y="120.5">GB_D2</text>
<text x="100.6" y="124.3">GB_A5</text>
<text x="182" y="121.8">GB_A12</text>
<text x="182" y="126.9">GB_A13</text>
<text x="100.6" y="134.5">GB_A6</text>
<text x="182" y="137">GB_A14</text>
<text x="100.6" y="139.6">GB_A7</text>
<text x="182" y="142.1">GB_A15</text>
</g>
<g font-size="1.3" fill="#939391">
<text x="129.5" y="49.2">D5</text>
<text x="129.5" y="51.8">AOZ8809DI-05</text>
<text x="134.6" y="98.8">D7</text>
<text x="134.6" y="101.3">AOZ8809DI-05</text>
<text x="217.2" y="101.3">D6</text>
<text x="217.2" y="103.8">AOZ8809DI-05</text>
<text x="134.6" y="131.8">D4</text>
<text x="134.6" y="134.3">AOZ8809DI-05</text>
<text x="217.2" y="134.3">D8</text>
<text x="217.2" y="136.9">AOZ8809DI-05</text>
</g>
<g font-size="1" fill="#a5a4a2">
<text x="105.6" y="39.2">10</text>
<text x="106.1" y="36.6">1</text>
<text x="106.1" y="41.7">2</text>
<text x="105.2" y="46.8">3_8</text>
<text x="106.1" y="44.3">9</text>
<text x="106.1" y="51.9">4</text>
<text x="106.1" y="57">5</text>
<text x="106.1" y="59.5">6</text>
<text x="106.1" y="54.4">7</text>
<text x="110.7" y="88.7">10</text>
<text x="111.2" y="86.2">1</text>
<text x="193.7" y="88.7">1</text>
<text x="111.2" y="91.3">2</text>
<text x="111.2" y="93.8">9</text>
<text x="193.2" y="91.3">10</text>
<text x="193.7" y="93.8">2</text>
<text x="110.3" y="96.3">3_8</text>
<text x="111.2" y="101.4">4</text>
<text x="192.9" y="98.9">3_8</text>
<text x="193.7" y="96.3">9</text>
<text x="111.2" y="106.5">5</text>
<text x="111.2" y="104">7</text>
<text x="193.7" y="104">4</text>
<text x="193.7" y="106.5">7</text>
<text x="111.2" y="109">6</text>
<text x="193.7" y="109">5</text>
<text x="193.7" y="111.6">6</text>
<text x="111.2" y="119.2">1</text>
<text x="110.7" y="121.7">10</text>
<text x="111.2" y="124.3">2</text>
<text x="193.2" y="124.3">10</text>
<text x="193.7" y="121.7">1</text>
<text x="110.3" y="129.4">3_8</text>
<text x="111.2" y="126.8">9</text>
<text x="192.9" y="131.9">3_8</text>
<text x="193.7" y="126.8">2</text>
<text x="193.7" y="129.4">9</text>
<text x="111.2" y="134.4">4</text>
<text x="111.2" y="137">7</text>
<text x="193.7" y="137">4</text>
<text x="111.2" y="139.5">5</text>
<text x="111.2" y="142.1">6</text>
<text x="193.7" y="142.1">5</text>
<text x="193.7" y="139.5">7</text>
<text x="193.7" y="144.6">6</text>
</g>
<g font-size="1" fill="#939391">
<text x="109" y="55.4">NC</text>
<text x="109" y="60.5">NC</text>
<text x="114" y="104.9">NC</text>
<text x="196.6" y="107.4">NC</text>
<text x="114" y="110">NC</text>
<text x="196.6" y="112.5">NC</text>
<text x="114" y="137.9">NC</text>
<text x="114" y="143">NC</text>
<text x="196.6" y="140.5">NC</text>
<text x="196.6" y="145.5">NC</text>
</g>
</svg>
